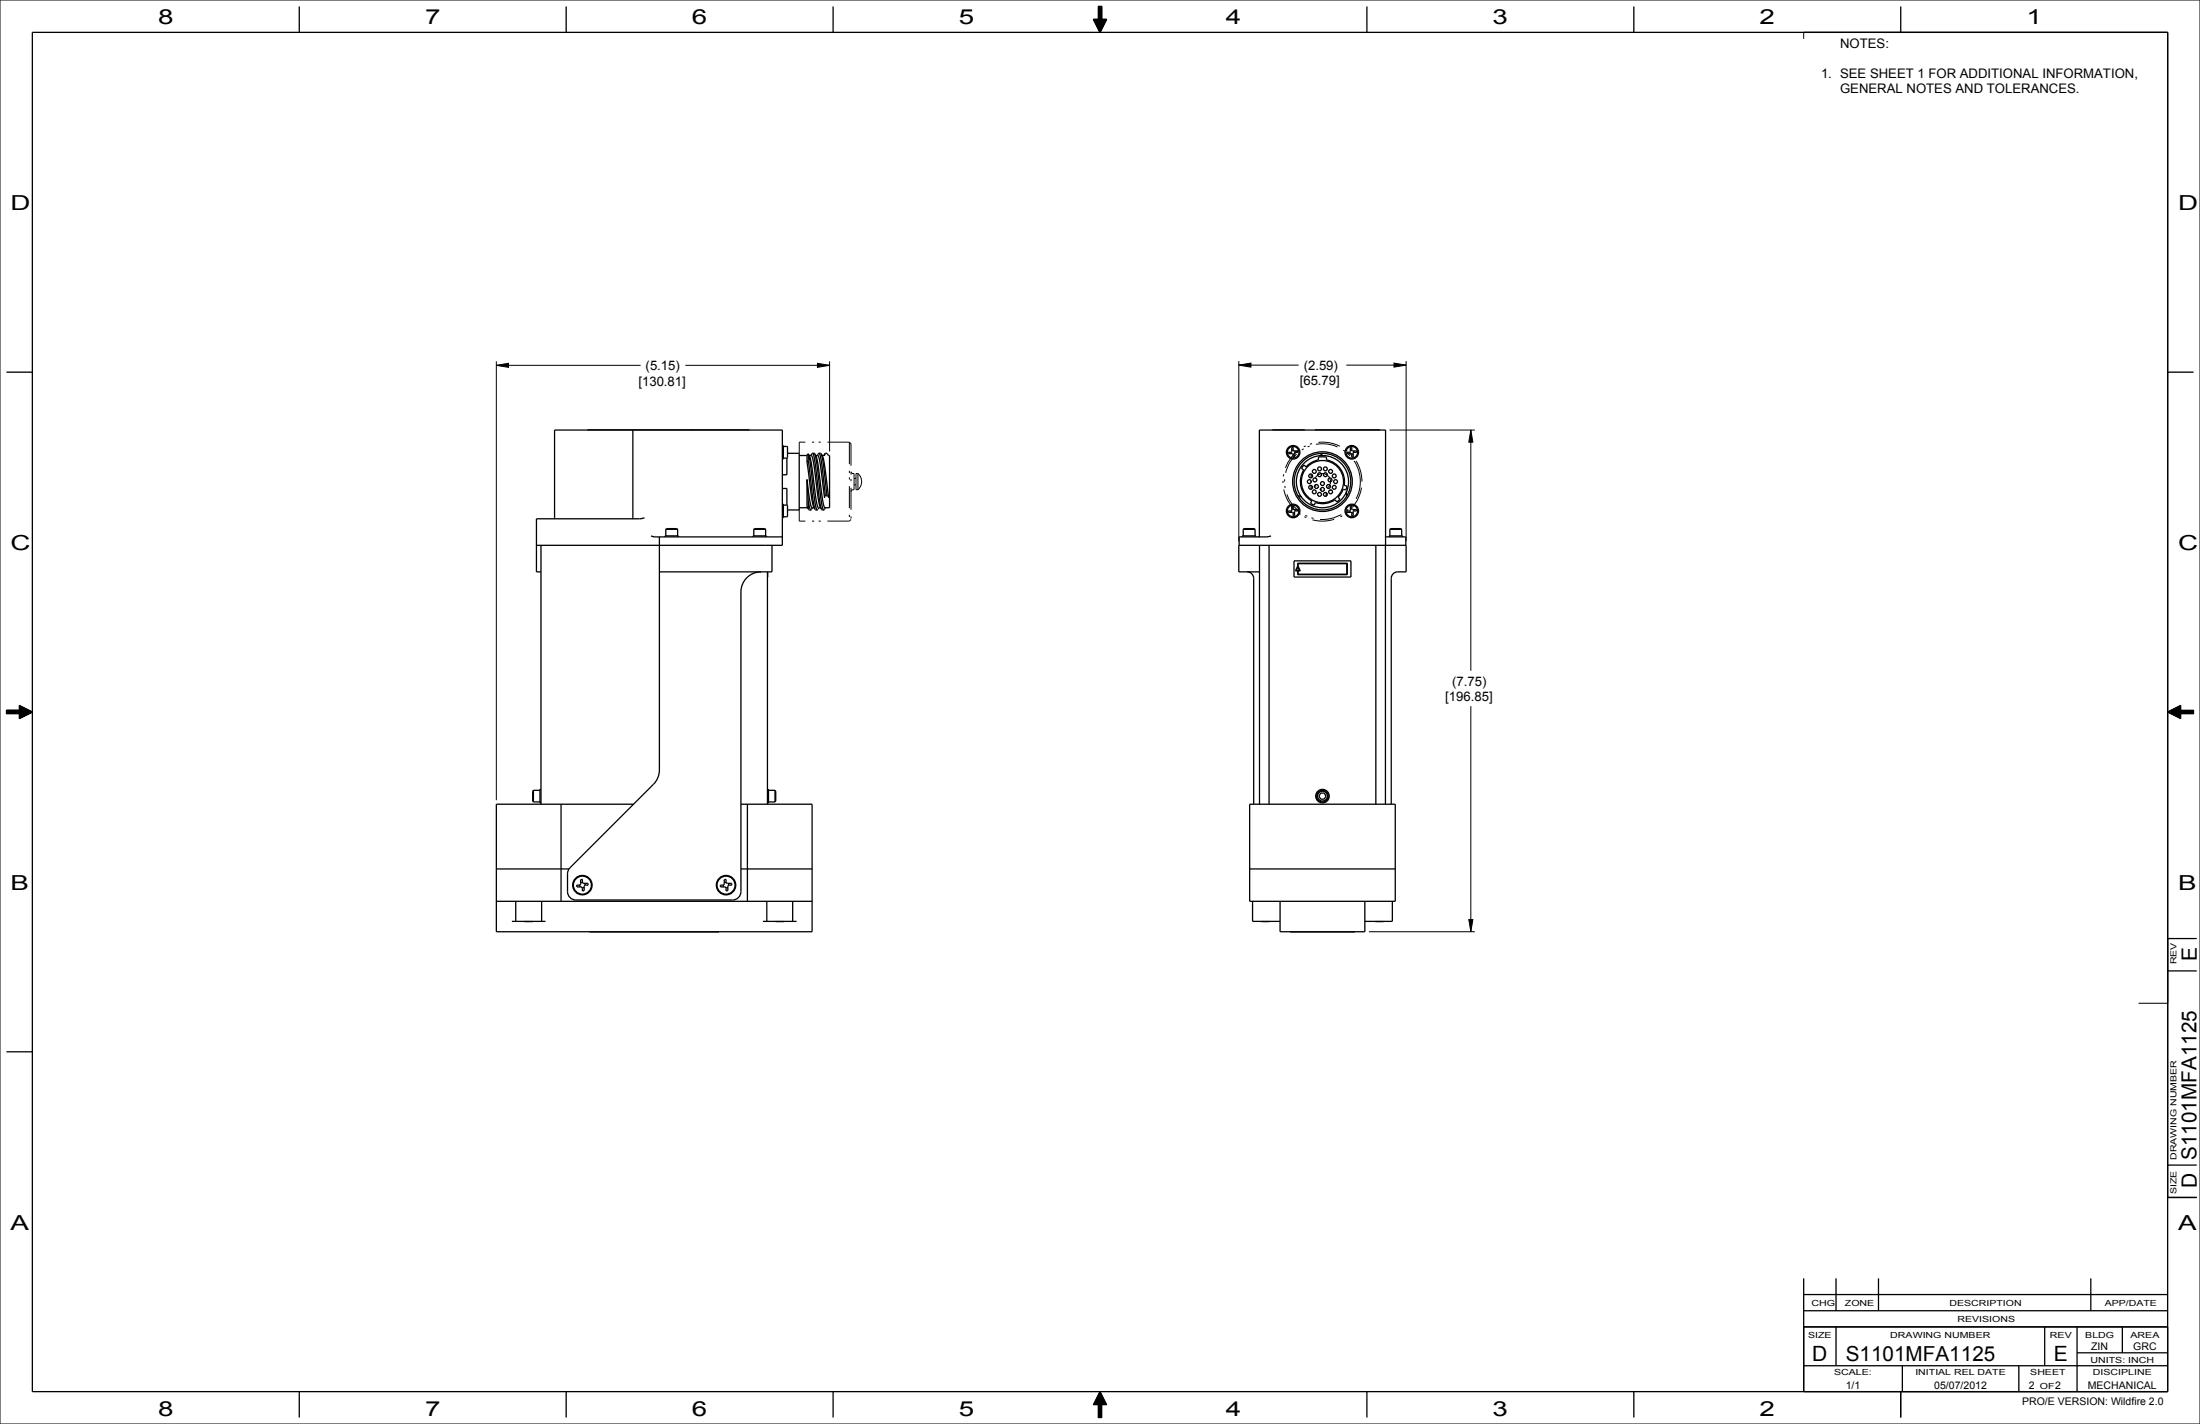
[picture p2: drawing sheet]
<svg xmlns="http://www.w3.org/2000/svg" width="864mm" height="559mm" viewBox="0 0 864 559" stroke-linecap="round" stroke-linejoin="round" font-family="sans-serif">
<g fill="#000">
<path d="M431.2 2.5h1.2l-1.2 5.1zM429.3 7.6h1.9l.6 5.1zM431.2 7.6h1.2l-.6 5.1zM432.4 2.5v5.1h-1.2zM432.4 7.6h1.9l-2.5 5.1zM194.8 143.4l4.8-.8v1.6zM320.9 142.6l4.7 .8-4.7 .8zM486.3 143.3l4.7-.8v1.6zM547.2 142.5l4.8 .8-4.8 .8zM577.4 168.8l.8 4.7h-1.6zM2.5 278.8h5.1l-5.1 1.2zM7.6 276.9l5.1 2.5-5.1-.6z"/>
<path d="M850.9 279.4l5.1-2.5v1.9zM856 278.8h5.1v1.2zM2.5 280l5.1-1.2v1.2zM7.6 280l5.1-.6-5.1 2.5zM7.6 278.8l5.1 .6-5.1 .6zM850.9 279.4l5.1 .6v1.9zM850.9 279.4l5.1-.6v1.2zM856 278.8l5.1 1.2h-5.1zM576.6 360.9h1.6l-.8 4.7zM431.8 546.1l-.6 5.1h-1.9zM431.8 546.1l.6 5.1h-1.2zM431.2 551.2h1.2l-1.2 5.1z"/>
<path d="M431.8 546.1l2.5 5.1h-1.9zM432.4 551.2v5.1h-1.2z"/>
</g>
<g fill="none" stroke="#000" stroke-width=".39">
<path d="M0 0h863.6v558.8h-863.6zM429.3 7.6h1.9l.6 5.1zM431.2 7.6h1.2l-.6 5.1zM431.2 2.5h1.2l-1.2 5.1zM432.4 7.6h1.9l-2.5 5.1zM432.4 2.5v5.1h-1.2zM708 12.7v2.5M194.8 143.4l4.8-.8v1.6zM194.8 141.8v172.2M194.8 143.4h56.7M269 143.4h56.6M320.9 142.6l4.7 .8-4.7 .8z"/>
<path d="M325.6 141.8v35.4M486.3 143.3l4.7-.8v1.6zM486.3 141.7v70.7M486.3 143.3h23.5M528.5 143.3h23.5M547.2 142.5l4.8 .8-4.8 .8zM552 141.7v70.7M545.5 168.8h33.5M577.4 168.8l.8 4.7h-1.6zM577.4 168.8v94.4M2.5 278.8h5.1l-5.1 1.2zM7.6 278.8l5.1 .6-5.1 .6z"/>
<path d="M7.6 276.9l5.1 2.5-5.1-.6zM577.4 277.1v88.5M850.9 279.4l5.1 .6v1.9zM850.9 279.4l5.1-.6v1.2zM850.9 279.4l5.1-2.5v1.9zM856 278.8l5.1 1.2h-5.1zM856 278.8h5.1v1.2zM2.5 280l5.1-1.2v1.2zM7.6 280l5.1-.6-5.1 2.5zM537.4 365.6h41.6M576.6 360.9h1.6l-.8 4.7zM839.5 393.7h11.4"/>
<path d="M431.2 551.2h1.2l-1.2 5.1zM431.8 546.1l-.6 5.1h-1.9zM431.8 546.1l.6 5.1h-1.2zM431.8 546.1l2.5 5.1h-1.9zM432.4 551.2v5.1h-1.2zM850.9 546.1h-104.8v10.2"/>
</g>
<g fill="none" stroke="#000" stroke-width=".51">
<path d="M12.7 12.7h838.2v533.4h-838.2zM117.5 2.5v10.2M222.2 2.5v10.2M327 2.5v10.2M431.2 2.5h1.2v5.1h1.9l-2.5 5.1-2.5-5.1h1.9zM536.6 2.5v10.2M641.3 2.5v10.2M746.1 2.5v10.2M2.5 146.1h10.2M850.9 146.1h10.2M230.6 168.8h63.5M248.4 168.8v34.4l-.2 .3"/>
<path d="M271.4 168.7v.1M284.1 168.7v.1M307.1 174.8h.4v5.3h-.4M307.5 175.2h1.4l.2 .3v4l-.2 .3h-1.4M308.9 179.8v6.5h-1.8M309.1 177.9h4.6v22.2h-4.6M313.7 178.7h3.1M316.8 178.7v2.7M317.3 178.1l-.5 .6M317.3 178.1v.1M317.3 178.2h.1M317.3 178.2v2.6"/>
<path d="M317.3 178.2l.8 4 1.8 14.8 .5 2.3 .4 .8M317.3 178.2a14.7 14.7 0 0 1 1.7 7.2l1.7 12.3 .5 1.5h.9M317.6 178.7l1 .1 .5 1.5 1.8 13.2a13.3 13.3 0 0 0 1.5 6.3M318.9 177.9l.9 .2M318.9 177.9l-.6 .8M318.9 177.9l.5 .8 .5 2.3 1.7 14.8 .9 4M319.8 178.1l.1 .1M319.8 178.1v.1M319.8 178.2l.9 4 1.7 14.8 .5 2.3 .5 .8M319.9 178.2a14.8 14.8 0 0 1 1.6 7.2l1.9 13 .4 .8h1.8v-20.5h-.4M320.2 178.7l.9 .1 .5 1.2 2.1 15.3 .3-.7M321.5 177.9l-.6 .8"/>
<path d="M321.5 177.9l.8 .2M321.5 177.9l.5 .8 .4 2.4 1.6 13.5M322.3 178.1l.1 .1M322.4 178.2h.1M322.4 178.2l.8 4.1 1.4 12.3M322.4 178.2l.6 1.2 .5 2.3 1.8 13.6-.7-.7M323.9 177.9l-.5 .8M323.9 177.9h.1M324 177.9l-.3 1-1-.2M324 177.9h-.1M324 177.9h.6l.6 .9M325.2 178.8l.1 .1"/>
<path d="M499.4 168.8h12.7M506.8 177.5l.2 .5M507.6 176.6v-1h-.5v1.6l-.4 .3M507.6 176.6l.4 .3 1.5 .2 .1 .4-1.4 .2v1.6l-.6 .1-.1-1.3-1.7-.1-.1-.5h1M507.6 176.7l-.5 .2M508.2 178.1l-.6 .2M508.2 176.9l.2 .6M516.2 168.8h25.4M519.1 177.9l-1.4 1M529.8 177.5l.2 .5M530.6 176.6v-1h-.5l-.1 1.7-1.3 .2 .1 .5 1.7 .1 .1 1.3h.4l.2-1.6 .3-.3M530.6 176.6l.4 .3h1.5l.1 .6h-1.1"/>
<path d="M530.6 176.7l-.5 .2M531.2 178.1l-.6 .2M531.3 176.9l.2 .6M307.1 197.9h.4v5.3h-.4M307.1 191.7h1.8v6.5M307.5 198.2h1.4l.2 .3v4l-.2 .3h-1.4M313.7 199.2h3.3M316.8 181.4l1.8 14a8.6 8.6 0 0 0 1.3 4.4M316.8 188.2l.5 8.3M316.8 188.2l1.4 10 .5 1h.9M316.8 188.2v10.6M316.8 198.8l.5 .8"/>
<path d="M316.8 198.8l.6 1M317.3 199.6l.1 .2M317.3 180.8l1.8 15 .8 4M317.3 196.5l.5 2.8 .5 .8M317.3 180.8l-.5 .6M317.3 196.5v3.1M317.4 199.8l.2 .3h.7M318.9 199.2l-.6 .9M319.9 199.8h.1M319.9 199.8l.3 .3h.6M321.1 199.9l-.3 .2M321.4 199.2l-.3 .6"/>
<path d="M322.5 199.8l.2 .3h.7M324 199.2l-.6 .9M324 194.6h.6M507.6 199.7l-.5 .2M508.2 200l.2 .5M509.5 194.6l1.6 .7M511.8 182.5l.9 .7a8.7 8.7 0 0 1 4.9-2.7v-1.1l1.5-.2 1.6 .2v1.1a8.7 8.7 0 0 1 7 10l1 .3-.3 1.1-.1 .4-1-.3-.9 1.7-1.1 1.4 .7 .8-1.2 1.1-.7-.9a8.7 8.7 0 0 1-7.8 1.1l-.4 1-.7-.3-.7-.3 .4-1a8.7 8.7 0 0 1-3.1-12.2l-.9-.6zM514.7 186v1.5M514.7 188.7v.6M514.7 190.5v1.5M520.6 193.3v1.4M522.1 192.3h.5"/>
<path d="M528.6 192.8l.2 1.8M530.6 199.7l-.5 .2M531.3 200l.2 .5M212.4 214v101.6M217.5 203.5l.2-.3v-34.4h89.4v45.2h-96.5M253 203.2l-1.9 .4h-40.5v20.8h1.8M255.5 210.3l1.6 .4h50M258.8 210.7v91.5a7.9 7.9 0 0 1-2.3 5.5l-33.1 33.2-.6 2v7a3.3 3.3 0 0 0 3.3 3.3h61.4a3.3 3.3 0 0 0 3.3-3.3v-117.6a7.9 7.9 0 0 1 7.9-7.9M261 210.7v-.4h5.3v.4M261.3 207.7l.4-.3h4l.3 .3M261.3 207.7v2.6M261.3 207.7h4.7"/>
<path d="M266 207.7v2.6M295.6 210.7v-.4h5.3v.4M295.9 207.7l.3-.3h4l.3 .3M295.9 207.7v2.6M295.9 207.7h4.6M300.5 207.7v2.6M303 214v10.4h-44.2M487.7 210.7v-.4h5.3v.4M488 207.7h4.7M488 207.7l.4-.3h3.9l.4 .3M488 207.7v2.6M492.7 207.7v2.6"/>
<path d="M494 210.7l.4-.4v-41.5h49.5l-.1 146.8M494.4 214v101.6M498.2 214v101.6M498.9 210.3l-1.8 .4h-10.7v3.3M506.7 200.5l.4-.3 .2-1.6h.3l.2 1.3 1.7 .1 .1 .5-1.4 .2v1.7h-.6v-1M506.7 200.5h-1l.1 .6h1.5l.3 .3M506.8 200.5l.2 .6M508.2 201.1l-.6 .2M529.8 200.5l.2 .6M531.2 201.1l-.6 .2M531.5 200.5h1.1l-.1-.5-1.7-.1-.2-1.3-.5 .1-.1 1.6-1.3 .2v.4l1.6 .2 .3 .3M531.5 200.5l-.3 .3v1.6h-.6v-1"/>
<path d="M540.1 214v101.6M543.9 210.3l.4 .4h7.5v3.3M545.3 210.7v-.4h5.3v.4M545.6 207.7h4.6M545.6 207.7l.3-.3h4l.3 .3M545.6 207.7v2.6M550.2 207.7v2.6M301.3 224.4v91.2M301.3 224.4v2M489.6 224.4l1.1 .3 .9 .7 .5 1.5v88.7M494.4 224.4h-8.1v-10.4h65.7v10.4l-4.5 .3-1.1 1.1-.3 1.1v88.7M508 220.1h22.3v6.3h-22.3z"/>
<path d="M509.4 221h19.5v4.5h-19.5v-1.5h-.9l1-2 .9 2h-.8v1.3h19.1v-4.1h-19.1v.8h-.2zM509.5 222.5l.6 1.3h-1.3zM2.5 278.8h5.1v-1.9l5.1 2.5-5.1 2.5v-1.9h-5.1zM850.9 279.4l5.1-2.5v1.9h5.1v1.2h-5.1v1.9zM209.4 310.1l-.3 .4v3.8l.3 .4M209.4 310.1v4.6M209.4 314.7h2.6M209.4 310.1h2.6M212.4 309.8h-.4v5.3h.4M220.2 315.6v38.1M248.7 315.6h-53.9v50h124v-50h-28M293.4 315.6v38.1"/>
<path d="M301.3 309.8h.4v5.3h-.4M301.7 314.7h2.5M301.7 310.1h2.5M304.2 310.1l.3 .4v3.8l-.3 .4M304.2 310.1v4.6M490.6 315.6h57.1v38.1h-57.1zM518.4 311.2h1.4l.7 1.2-.7 1.2h-1.4l-.7-1.2zM194.8 353.7h124M194.8 341h28.6M202.5 353.7v7.9M212.6 353.7v7.9M227.5 347.3l.3 .7"/>
<path d="M227.9 345.2l.7-.1 .1 1.2 .3 .3h1.8l.1 .7-1.2 .1-.3 .3-.1 1.8-.7 .1v-1.2l-.3-.3-1.8-.1-.1-.7h1.2l.3-.3zM228.7 346.3l-.8 .2M229.3 348.2l-.7 .2M229.5 346.6l.2 .8M283.9 347.3l.3 .7M284.3 345.2l.7-.1 .1 1.2 .3 .3h1.7l.2 .7-1.2 .1-.3 .3-.1 1.8-.7 .1v-1.2l-.4-.3-1.7-.1-.1-.7h1.2l.3-.3zM285 346.3l-.7 .2M285.7 348.2l-.7 .2M285.8 346.6l.3 .8M290.8 341h28M301 353.7v7.9M311.2 353.7v7.9"/>
<path d="M490.6 341h57.1M491.7 353.7v7.9h10.8M502.5 353.7v11.9h33.3v-11.9M546.6 353.7v7.9h-10.8M200.9 361.6h13.2M205.9 361.6h3.3M231.4 365.6h50.8M299.5 361.6h13.2M304.4 361.6h3.4M495.1 361.6h3.3M506.4 365.6h25.4M539.8 361.6h3.3"/>
<path d="M850.9 368.3h11.4M850.9 381h11.4M2.5 412.8h10.2M850.9 457.2h11.4M850.9 469.9h11.4M708 501.7v44.4M708 514.4h142.9M708 508h142.9M720.7 501.7v12.7M737.4 501.7v12.7M820.7 501.7v12.7M708 535.9h142.9"/>
<path d="M708 520.7h142.9M720.7 520.7v15.2M746.8 535.9v10.2M792.5 535.9v10.2M802.6 520.7v15.2M815.3 530.9h35.6M815.3 520.7v25.4M833.1 520.7v10.2M117.5 546.1v10.2M222.2 546.1v10.2M327 546.1v10.2M431.8 546.1l2.5 5.1h-1.9v5.1h-1.2v-5.1h-1.9z"/>
<path d="M536.6 546.1v10.2M641.3 546.1v10.2M746.1 546.1v10.2"/>
<circle cx="507.6" cy="177.5" r="2.29"/>
<circle cx="507.6" cy="177.5" r="2.65"/>
<circle cx="530.6" cy="177.5" r="2.29"/>
<circle cx="530.6" cy="177.5" r="2.65"/>
<circle cx="514" cy="189" r=".76"/>
<circle cx="514.5" cy="191.2" r=".76"/>
<circle cx="514.5" cy="186.8" r=".76"/>
<circle cx="515.9" cy="193" r=".76"/>
<circle cx="515.9" cy="185" r=".76"/>
<circle cx="516.2" cy="188.3" r=".76"/>
<circle cx="516.8" cy="190.9" r=".76"/>
<circle cx="518" cy="194" r=".76"/>
<circle cx="518" cy="186.3" r=".76"/>
<circle cx="518" cy="184" r=".76"/>
<circle cx="519.1" cy="189" r="11.7"/>
<circle cx="519.1" cy="189" r="10.3"/>
<circle cx="519.1" cy="189" r="8.3"/>
<circle cx="519.1" cy="192" r=".76"/>
<circle cx="519.1" cy="189.8" r=".76"/>
<circle cx="519.1" cy="189" r="11.1"/>
<circle cx="520.3" cy="194" r=".76"/>
<circle cx="520.3" cy="184" r=".76"/>
<circle cx="520.3" cy="186.3" r=".76"/>
<circle cx="521.5" cy="190.9" r=".76"/>
<circle cx="522.1" cy="188.3" r=".76"/>
<circle cx="522.3" cy="193" r=".76"/>
<circle cx="522.3" cy="185" r=".76"/>
<circle cx="523.7" cy="191.2" r=".76"/>
<circle cx="523.7" cy="186.8" r=".76"/>
<circle cx="524.3" cy="189" r=".76"/>
<circle cx="507.6" cy="200.5" r="2.29"/>
<circle cx="507.6" cy="200.5" r="2.65"/>
<circle cx="530.6" cy="200.5" r="2.29"/>
<circle cx="530.6" cy="200.5" r="2.65"/>
<circle cx="519.1" cy="312.4" r="2.28"/>
<circle cx="519.1" cy="312.4" r="2.65"/>
<circle cx="519.1" cy="312.4" r="1.92"/>
<circle cx="228.6" cy="347.3" r="3.8"/>
<circle cx="228.6" cy="347.3" r="3.5"/>
<circle cx="285" cy="347.3" r="3.8"/>
<circle cx="285" cy="347.3" r="3.5"/>
</g>
<g fill="none" stroke="#000" stroke-width=".39" stroke-dasharray="8.6 2.6 .9 1.7 .9 2.6" stroke-linecap="butt">
<path d="M313.7 177.9v-4.4M333.4 173.5v31M333.4 173.5h-19.7M334.1 174.1v29.8M334.1 174.1l-.7-.6M334.1 185.1l.2 .5 .5 .2M334.8 192.2l-.5 .2-.2 .5M335.3 192.2v-6.4M335.3 192.2h-.5M335.3 185.8h-.5M336 192.2v-6.4M336 190.3h-.7"/>
<path d="M336 187.7h-.7M336.8 192.2v-6.4M336.8 192.2h-.8M336.8 185.8h-.8M336.8 185.8l1.1 1.5 .3 1.7M338.2 189l-.3 1.7-1.1 1.5M522.3 189a3.2 3.2 0 0 0-4.6-2.8 3.2 3.2 0 0 0-.5 5.3 3.2 3.2 0 0 0 5-1.9l.1-.6M534 189a14.9 14.9 0 0 0-21.9-13.1 14.9 14.9 0 0 0-1.3 25.4 14.9 14.9 0 0 0 23.1-10.8l.1-1.5M534.6 189a15.5 15.5 0 0 0-22.8-13.7 15.5 15.5 0 0 0-1.3 26.6 15.5 15.5 0 0 0 24-11.3l.1-1.6M313.7 200.1v4.4M333.4 204.5h-19.7M334.1 203.9l-.7 .6"/>
</g>
<g font-size="8.3">
<text x="862.3" y="377.2" transform="rotate(-90 862.3 377.2)">E</text>
<text x="862.3" y="466.1" transform="rotate(-90 862.3 466.1)">D</text>
<text x="711.4" y="534">D</text>
<text x="806.2" y="534">E</text>
</g>
<g font-size="8.1">
<text x="62.1" y="9.5">8</text>
<text x="166.8" y="9.5">7</text>
<text x="271.6" y="9.5">6</text>
<text x="376.4" y="9.5">5</text>
<text x="481.2" y="9.5">4</text>
<text x="585.9" y="9.5">3</text>
<text x="690.7" y="9.5">2</text>
<text x="795.5" y="9.5">1</text>
<text x="4.1" y="82.5">D</text>
<text x="855" y="82.5">D</text>
<text x="4.1" y="215.9">C</text>
<text x="855" y="215.9">C</text>
<text x="4.1" y="349.2">B</text>
<text x="855" y="349.2">B</text>
<text x="862.3" y="455.2" transform="rotate(-90 862.3 455.2)">S1101MFA1125</text>
<text x="4.1" y="482.6">A</text>
<text x="855" y="482.6">A</text>
<text x="724.6" y="534">S1101MFA1125</text>
<text x="62.1" y="555.6">8</text>
<text x="166.8" y="555.6">7</text>
<text x="271.6" y="555.6">6</text>
<text x="376.4" y="555.6">5</text>
<text x="481.2" y="555.6">4</text>
<text x="585.9" y="555.6">3</text>
<text x="690.7" y="555.6">2</text>
</g>
<g font-size="5.2">
<text x="722.3" y="18.7">NOTES:</text>
<text x="714.8" y="30.6">1. SEE SHEET 1 FOR ADDITIONAL INFORMATION,</text>
<text x="722.3" y="36.5">GENERAL NOTES AND TOLERANCES.</text>
<text x="253.4" y="145.3">(5.15)</text>
<text x="511.8" y="145.3">(2.59)</text>
<text x="250.6" y="151.3">[130.81]</text>
<text x="510.2" y="151.2">[65.79]</text>
<text x="570" y="269.2">(7.75)</text>
<text x="567.3" y="275.1">[196.85]</text>
</g>
<g font-size="4.1">
<text x="820.9" y="529.9">ZIN</text>
<text x="837.4" y="529.9">GRC</text>
<text x="724.5" y="545.1">1/1</text>
<text x="759.3" y="545.1">05/07/2012</text>
<text x="796.4" y="545.1">2</text>
<text x="806.8" y="545.1">2</text>
<text x="819.6" y="545.1">MECHANICAL</text>
<text x="793.8" y="551.3">PRO/E VERSION: Wildfire 2.0</text>
</g>
<g font-size="3.3">
<text x="854.4" y="378.5" transform="rotate(-90 854.4 378.5)">REV</text>
<text x="854.4" y="455.2" transform="rotate(-90 854.4 455.2)">DRAWING NUMBER</text>
<text x="854.4" y="468.6" transform="rotate(-90 854.4 468.6)">SIZE</text>
<text x="711.1" y="512.4">CHG</text>
<text x="724.2" y="512.4">ZONE</text>
<text x="765.3" y="512.4">DESCRIPTION</text>
<text x="826.2" y="512.4">APP/DATE</text>
<text x="768.4" y="518.8">REVISIONS</text>
<text x="709.7" y="525.2">SIZE</text>
<text x="742" y="525.2">DRAWING NUMBER</text>
<text x="804.7" y="525.2">REV</text>
<text x="818.6" y="525.2">BLDG</text>
<text x="836.3" y="525.2">AREA</text>
<text x="720" y="539.8">SCALE:</text>
<text x="751.9" y="539.8">INITIAL REL DATE</text>
<text x="797" y="539.8">SHEET</text>
<text x="820.6" y="534.7">UNITS: INCH</text>
<text x="821.6" y="539.8">DISCIPLINE</text>
<text x="800.8" y="545.1">OF</text>
</g>
</svg>
